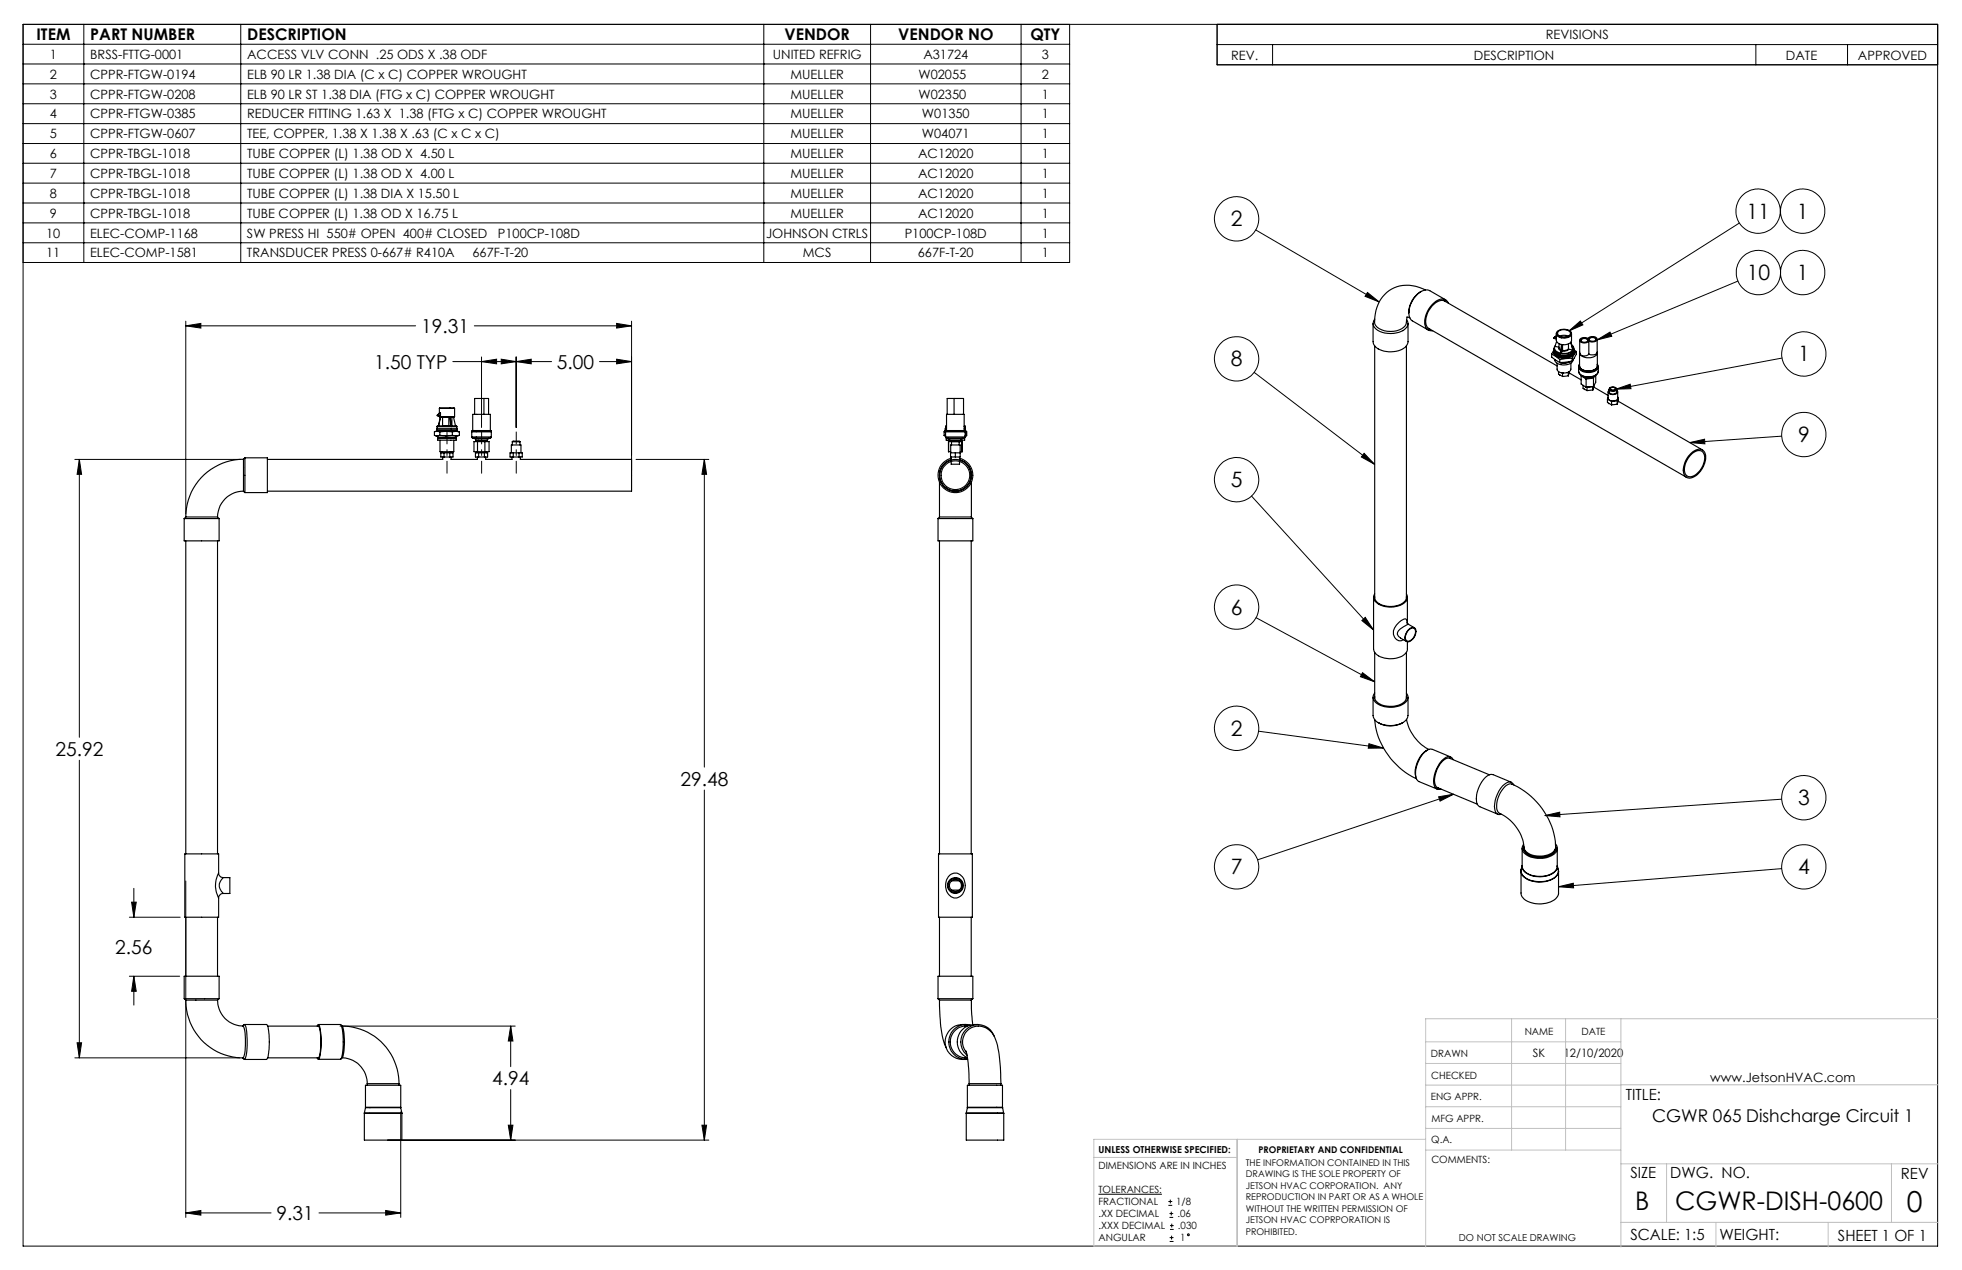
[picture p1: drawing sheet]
<svg xmlns="http://www.w3.org/2000/svg" width="432mm" height="279mm" viewBox="0 0 432 279" stroke-linecap="round" stroke-linejoin="round" font-family="sans-serif">
<g fill="none" stroke="#000" stroke-width=".22">
<path d="M5.1 9.7h230.3M5.1 14.1h230.3M5.1 18.5h230.3M5.1 5.4h421.3v268.7h-421.3zM18.5 5.4v52.3M53 5.4v52.3M168.1 5.4v52.3M191.6 5.4v52.3M224.7 5.4v52.3M235.4 5.4v52.3h-230.3M267.9 5.4v8.9h158.5M267.9 9.8h158.5"/>
<path d="M280.1 9.8v4.5M386.4 9.8v4.5M406.6 9.8v4.5M5.1 22.8h230.3M5.1 27.2h230.3M5.1 31.6h230.3M5.1 35.9h230.3M5.1 40.3h230.3M5.1 44.7h230.3M5.1 49h230.3M5.1 53.4h230.3M276.4 50.6l27.1 15.8"/>
<path d="M382.8 49.1l-37.5 23.7M40.9 71.7l3.3-.5v1zM40.9 70.7v42.4M40.9 71.7h50.6M99.7 79.6h21.7M104.4 71.7h34.6M106 79.6l3.3-.6v1zM106 78.5v15.6M110.3 79l3.3 .6-3.3 .4zM113.6 79.6l3.3-.6v1zM113.6 78.5v15.6M131.9 79.6h7.1"/>
<path d="M135.7 71.2l3.3 .5-3.3 .5zM135.7 79l3.3 .6-3.3 .4zM139 70.7v32.8M301 64.3l2.5 2.1-3.1-1.2zM345.3 72.8l2.5-2.2 .6 .9zM351.5 74.8l2.8-1.7 .4 .9zM382.5 61.8l-31 13M392.2 78.8l-36.6 6.8M276 81.9l26.5 20.3M300.2 99.7l2.3 2.5-2.9-1.7zM355.6 85.6l3.2-1.1 .2 1zM371.9 97.4l3.2-.8 .1 1z"/>
<path d="M392.1 96l-20.2 1.4M16.5 101.1h36.4M17.5 101.1l.5 3.3h-1zM17.5 101.1v61.1M140 101.1h16M155 101.1l.5 3.3h-1zM155 101.1v67.7M275.4 109.1l26.9 29.5M276.4 135.9l26.1 14.1M299.7 136.5l.8-.7 1.8 2.8zM299.9 148l2.6 2-3.1-1.1zM17.5 167.3v65.4"/>
<path d="M155 173.8v77M277 160.9l27.5 3.7M301.3 163.6l3.2 1h-3.4zM316.6 175.3l3.3-.6-3 1.5zM319.9 174.7l-43.1 14.5M340 179.4l3.3-.7v1zM392.1 175.8l-52.1 3.6M29 198.5h1l-.5 3.3zM29.5 195.4v6.4M40.9 193.8v74M343 195.1l3.3-.8v1zM392.1 191.1l-49.1 4"/>
<path d="M28.5 201.8h11.2M28.5 214.8h11M29.5 214.8l.5 3.3h-1zM29.5 214.8v6.3M16.5 232.7h36.3M17 229.4h1l-.5 3.3zM74.8 225.7h38.6M112.4 225.7l.5 3.3h-1zM112.4 225.7v9M112.4 239.7v11.1M85.3 250.8h70.7M88.2 244.6v23.2"/>
<path d="M111.9 247.5h1l-.5 3.3zM154.5 247.5h1l-.5 3.3zM40.9 266.8l3.3-.5v1zM40.9 266.8h18.8M70.2 266.8h18M84.9 266.3l3.3 .5-3.3 .5zM241.7 262.7h14M257.1 265.2h.9M257.1 264.3h.9M257.4 267.8h.8M257.4 267h.8M257.4 273.1h.9"/>
<path d="M257.4 272.3h.9M257.5 270.5h.8M257.5 269.6h.8M257.6 263.9v.9M257.8 266.6v.8M257.8 271.9v.8M257.9 269.2v.9"/>
<circle cx="272.1" cy="48.1" r="4.9"/>
<circle cx="386.9" cy="46.5" r="4.9"/>
<circle cx="387" cy="60" r="4.9"/>
<circle cx="396.7" cy="60" r="4.9"/>
<circle cx="396.7" cy="46.5" r="4.9"/>
<circle cx="272.2" cy="78.9" r="4.9"/>
<circle cx="397" cy="77.9" r="4.9"/>
<circle cx="397" cy="95.6" r="4.9"/>
<circle cx="272.1" cy="105.5" r="4.9"/>
<circle cx="272.2" cy="133.6" r="4.9"/>
<circle cx="272.1" cy="160.2" r="4.9"/>
<circle cx="397" cy="175.5" r="4.9"/>
<circle cx="272.2" cy="190.7" r="4.9"/>
<circle cx="397" cy="190.7" r="4.9"/>
<circle cx="261.6" cy="271.7" r=".21"/>
</g>
<path d="M98.4 104.1v-9.1M106 104.1v-9.1M113.6 104.1v-9.1" fill="none" stroke="#000" stroke-width=".22" stroke-dasharray="15.2 1.3 1.3 1.3" stroke-dashoffset="12.6"/>
<g fill="none" stroke="#c0c0c0" stroke-width=".22">
<path d="M313.8 238.7h42.9M313.8 234h42.9M313.8 229.2h42.9M332.7 224.1v28.9M344.6 224.1v28.9M356.7 224.1v50.3M356.7 238.7h69.7M426.4 224.1h-112.6v50.3M240.7 254.6h31.6M272.3 250.6v23.5h-31.6v-23.5h73.1M313.8 253h42.9M313.8 243.5h42.9"/>
<path d="M313.8 248.2h42.9M356.7 256h69.7M366.8 256v12.9M416.3 256v12.9M356.7 268.9h69.7M377.6 268.9v5.5M402.3 268.9v5.5"/>
</g>
<g fill="#000">
<path d="M40.9 71.7l3.3-.5v1zM135.7 71.2l3.3 .5-3.3 .5zM155 101.1l.5 3.3h-1zM154.5 247.5h1l-.5 3.3zM112.4 225.7l.5 3.3h-1zM111.9 247.5h1l-.5 3.3zM40.9 266.8l3.3-.5v1zM84.9 266.3l3.3 .5-3.3 .5zM17 229.4h1l-.5 3.3zM17.5 101.1l.5 3.3h-1zM29 198.5h1l-.5 3.3zM29.5 214.8l.5 3.3h-1zM110.3 79l3.3 .6-3.3 .4zM106 79.6l3.3-.6v1zM113.6 79.6l3.3-.6v1zM135.7 79l3.3 .6-3.3 .4z"/>
<path d="M301 64.3l2.5 2.1-3.1-1.2zM300.2 99.7l2.3 2.5-2.9-1.7zM299.7 136.5l.8-.7 1.8 2.8zM299.9 148l2.6 2-3.1-1.1zM301.3 163.6l3.2 1h-3.4zM316.6 175.3l3.3-.6-3 1.5zM340 179.4l3.3-.7v1zM343 195.1l3.3-.8v1zM371.9 97.4l3.2-.8 .1 1zM355.6 85.6l3.2-1.1 .2 1zM345.3 72.8l2.5-2.2 .6 .9zM351.5 74.8l2.8-1.7 .4 .9z"/>
</g>
<g fill="none" stroke="#000" stroke-width=".25">
<path d="M302.2 71.2v4a2.87 2.87 0 0 0 2.9 2.1 4.6 4.6 0 0 0 4.6-1.5l.2-.6v-4M302.5 70.2a1.72 1.72 0 0 0 1.2 2.7 5.6 5.6 0 0 0 5.7-.7 1.3 1.3 0 0 0 .2-1.9M302.5 76.1v55.5M309.5 76.1v55.5M309.6 69.7l.7 .2M310.1 68.8l.1 .8 .4 .8 3.7 2.2M312.8 64.1a5.3 5.3 0 0 0-2.7 4.7M313.7 63.8a7.4 7.4 0 0 0-9.4 1.5 8.6 8.6 0 0 0-1.7 6 4.5 4.5 0 0 0 5.9 1 2.86 2.86 0 0 0 1.2-2.4v-.1M314.4 72.2l56.8 32.8M317.9 66.2l24.8 14.3M318.1 66.4a2.24 2.24 0 0 0-2.9 .9 4.3 4.3 0 0 0-1.1 4.7l.5 .4M318.2 66l-3.5-2a2.66 2.66 0 0 0-3.1 1.2l-.8 1a5.3 5.3 0 0 0-.7 2.6"/>
<path d="M318.8 66.7a1.66 1.66 0 0 0-2.7-.4 5.5 5.5 0 0 0-2.3 5.7l.6 .6 .9 .2M341.5 77.9l1.8 1.2M341.5 77.9v.7l1.8 1.2M342 77.2a1.1 1.1 0 0 0 .9 1.4 3 3 0 0 0 3.5-.8v-.5a2.13 2.13 0 0 1-2.5 1.3 1.68 1.68 0 0 1-1.9-1.4M342 77l-.5 .9M342 77l.1 .4 .4 .4 1 .4M342 76.7a1.4 1.4 0 0 0 1.5 1.5M342 74.4l.5 .2M342 76.7a1.57 1.57 0 0 0 1.9 1.9 1.98 1.98 0 0 0 2.5-1.6M342.2 79.1a1.28 1.28 0 0 0 1.3 1.1 2.09 2.09 0 0 0 2.7-1.1M342.2 74.1h.1M342.2 74.1l-.2 .3"/>
<path d="M342.2 76.2l.8 .2v.3l.5 .5M342.3 76.1a1.05 1.05 0 0 0 .8 1.7 2.68 2.68 0 0 0 3.2-.9l.1-.4-.5-.7a.96 .96 0 0 1 .3 1.1 .96 .96 0 0 1-.9 .7 2.7 2.7 0 0 1-3.2-.9l.1-.5M342.5 73.4v1.5a1.9 1.9 0 0 0 2.8 .7l.5-.5 .1-1.7M342.5 74l-.5 .4M342.5 73.9l-.3 .2M342.6 75.1l-.4 1.1M342.7 79.9v1.3a1.72 1.72 0 0 0 2.5 .6l.5-.4v-1.5M342.8 72.9a2.16 2.16 0 0 1 2.9 .2 1.09 1.09 0 0 1-1.4 1.1 1.43 1.43 0 0 1-1.7-.9zM343 72.9a1.9 1.9 0 0 1 2.6 .3 1.51 1.51 0 0 1-2.2 .8l-.6-.6zM343.1 72.7a.79 .79 0 0 0-.6 .9 .79 .79 0 0 0 .8 .7 1.93 1.93 0 0 0 2.6-.9l-.1-.3-.5-.4M343.1 75.6v1l.4 .4M343.3 73.9l.7-.1 1.1 .1"/>
<path d="M343.3 79.1v.7M343.6 75.8h.1M343.6 75.8v1.9M343.7 75.8h.1M343.7 75.8l-.1 1.9M343.9 75.8v1.3M345.2 75.6v1.1l-.5 .3-.8 .1M345.7 79.5l-1 .3h-1.4M345.7 75.3l.4 1.7M346 78.8l-2.7 .3M346 79.4l-2.7 .4M346 78.8v.6"/>
<path d="M346.1 77a1.75 1.75 0 0 0-1.4 .2h-.8l-.3 .5M346.4 76.7a1.31 1.31 0 0 1-1.3 1.4l-1.6 .1M346.4 76.7a1.27 1.27 0 0 1-1.4 1.5h-1.5M346.4 76.9l.5 .4M346.9 77.3l-.9 1.5M346.9 77.3a3.1 3.1 0 0 1-.9 2.1M347.6 77.6v2.9a2.15 2.15 0 0 0 3 1l.7-.5 .2-.5v-2.9M347.7 77.4v.4M347.7 74.9v2.9M347.7 74.6a1.48 1.48 0 0 1 1.8-.1 1.23 1.23 0 0 1 2 .2 1.27 1.27 0 0 1-1.8 .3 1.23 1.23 0 0 1-2-.2zM347.7 77.8a1.29 1.29 0 0 0 2 .1M347.9 74.9a.91 .91 0 0 1 1.6 0"/>
<path d="M348.1 74.5a.88 .88 0 0 1 1.4 .4 .87 .87 0 0 1-.8 .4 .87 .87 0 0 1-.8-.5zM349.7 75v2.9M349.7 74.7a.9 .9 0 0 1 1.6 0M349.7 74.4a.98 .98 0 0 1 1.6 .3 .9 .9 0 0 1-1.6-.1zM351.5 74.6v2.9a1.23 1.23 0 0 1-1.8 .4M351.5 77.4a1.33 1.33 0 0 1-1.5 1.3 2.18 2.18 0 0 1-2.3-.9M95.7 95.8l.5 .1M96.1 94.9h4.5M96.1 94.9l-.4 .1M96.1 94.6v.1M96.1 94.6v-.4h4.5v.4M96.1 94.7h4.5"/>
<path d="M96.1 94.6h4.5M96.1 94.7v.2M96.2 95.9h2M96.2 93.8h4.3M96.2 93.8v.4M96.2 91.3h.2M96.3 96.3h4.1M96.3 95.9v.9h4.1v-.9M96.4 91.3l.1 .2M96.5 93.7l-.3 .1M96.5 93.7h2.7M96.5 93.7h.1"/>
<path d="M96.7 91.7h.2M96.7 89.9h3.3M96.7 91.7h3.3M96.7 89.9v1M96.7 91.5v.2M96.8 95h2.8M96.8 95h-1.2v.8l.6 .1M96.8 95.8l1.4 .1M96.8 95v.8M96.8 95.8l-.6 .1M96.8 96.8v2.6h3.1v-2.6M96.9 91.7h.1"/>
<path d="M96.9 91.7l-.4 2M96.9 90.8v.7h-.7v-.2M96.9 90.8l-.5 .5M96.9 90.8h-.2l-.5 .5M97 91.7h2M97 91.7h.1M97 91.7l-.5 2M97 99.6h2.7v.9h-2.7zM97.3 99.4v.2M97.4 91.8h1.4v1.8h-1.4zM97.7 99.6v.9M98.2 95.9h2.1"/>
<path d="M99 91.7h.1M99 91.7l.2 2M99 99.6v.9M99.1 91.8h.3M99.1 91.7l.2 2M99.2 93.7h.1M99.3 93.7l1.2 .1M99.3 93.6h.1M99.4 99.4v.2M99.4 93.6l.2 .1M99.4 91.8v1.8M99.6 91.7l-.2 .1"/>
<path d="M99.6 95h1.5M99.6 95.8l-1.4 .1M99.6 95v.8M99.6 95.8l.7 .1M99.8 91.7l.5 2M100 91.7h-.9M100 89.9v1.8M100.5 93.8v.4M100.6 94.6v.1M100.6 94.7v.2M100.6 94.9l.5 .1M101.1 95.8l-.8 .1"/>
<path d="M101.1 95v.8M103.8 96.1l.3 .3h3.8l.2-.3M103.8 95h4.3M103.8 96.1h4.3M103.8 95v1.1M103.9 94.8l-.1 .2M103.9 94.8h4.2M104 94.7v-3.5h3.9v3.5M104.3 97.2h3.3v2.2h-3.3zM104.4 96.4l.2 .2M104.6 96.6h2.8M104.6 96.6l.2 .3"/>
<path d="M104.6 99.6h2.7v.9h-2.7zM104.8 96.9h2.4M104.8 96.9v.3M104.9 99.4v.2M105.1 97.2v2.2M105.3 99.6v.9M106.5 87.7h-2v3.5M106.5 87.7h1v3.5M106.5 87.7v3.5M106.6 99.6v.9M106.7 97.2v2.2M107 99.4v.2"/>
<path d="M107.2 96.9v.3M107.4 96.6l-.2 .3M107.6 96.4l-.2 .2M108.1 94.8v.2M108.1 95v1.1M112.3 99.6h2.6v.9h-2.6zM112.5 99.6v-1.7h2.2v1.7M112.7 97.2h1.7M112.7 97.2l.2-.2h1.4l.1 .2M112.7 97.2v.7M113 99.6v.9M114.2 99.6v.9"/>
<path d="M114.4 97.2v.7M207.8 95.8l.3 .1M207.8 95.8h.3M207.8 95v.8M208 94.9h.1M208 94.9l-.2 .1M208 94.6v.1M208 94.7h.2M208 94.6h.2M208 94.7v.2M208.1 96.1l.3 .3h3.8l.2-.3M208.1 95h4.3"/>
<path d="M208.1 96.1h4.3M208.1 93.8h.2M208.1 93.8v.4M208.1 95v1.1M208.1 95h-.3M208.2 94.8l-.1 .2M208.2 94.8h4.1M208.2 96.4v.4h.8M208.2 94.6h.1M208.3 94.7l4 .1M208.3 94.7l-.1 .1M208.3 93.7l-.2 .1"/>
<path d="M208.3 94.7v-3.5h3.9v3.5M208.3 94.2h-.3v.4M208.6 96.4l.3 .2M208.7 99.4h.1M208.7 96.8v2.6M208.8 99.4h.4M208.8 97.2h.7M208.9 96.6h2.8M208.9 96.6l.2 .3M209.1 96.9h2.4M209.1 96.9v.3M209.2 99.6v-1.7h2.1v2.6h-2.1v-.9h2.1"/>
<path d="M209.4 97.2h1.7M209.4 97.2l.2-.2h1.4l.1 .2M209.4 97.2v.7M210 91.2v-3.5h2.1v3.5M210 87.7h-1.5v3.5M210.3 99.6v.9M211.1 97.2h.6v2.2M211.1 97.2v.7M211.3 99.4h.4M211.5 96.9v.3M211.6 97.2v2.2M211.7 96.6l-.2 .3"/>
<path d="M211.8 96.8l-.1 2.6M211.9 96.4l-.2 .2M212.2 93.7l.2 .1M212.2 94.2h.3v.4M212.2 94.7h.3zM212.2 93.8h.2M212.3 96.4v.4h-.8M212.3 94.8l.1 .2M212.4 94.9h.1M212.4 95.9h.3M212.4 95.8h.1M212.4 95v1.1"/>
<path d="M212.4 95h.1M212.4 93.8v.4M212.5 94.6v.1M212.5 94.7v.2M212.5 95h.3l-.1 .9M212.5 94.9h.2M212.5 95v.8M212.5 95.8l.2 .1M343 81.7v.6l.9 .5M343.3 82.5v.1M343.8 82.1h.1M343.9 82.1v.7"/>
<path d="M344.1 82.1h-.2M345.2 82h-.3M345.2 82v.7M345.2 82.7l-1.3 .1M345.2 81.9v.1M345.4 82.1l2.6 1.5M345.4 81.7l-.2 1M347.4 81.7l.1 .3M347.4 80.7a2 2 0 0 0 2.4 1.3 1.78 1.78 0 0 0 2-1.3M347.4 81.7l.1 .2M347.4 80.7v1M347.6 80.1l-.2 .6"/>
<path d="M347.6 80.3a1.27 1.27 0 0 0 1.4 1.3 2.05 2.05 0 0 0 2.6-1.1l-.1-.2M347.6 80.2a1.08 1.08 0 0 0 1.1 1.4 2.46 2.46 0 0 0 2.9-.8l-.1-.6M348 82.7l1.1 .7M348 82.7v1.8l1.1 .7M348 82.6v.1M348.4 84.8v.6l.9 .5M348.5 82.9a1.77 1.77 0 0 0 2.1 0M348.7 85.6v.1M349.1 83.4v1.8M349.3 85.2h.1M349.3 85.2v.7M350.6 85v.8"/>
<path d="M350.6 85.8l-1.3 .1M350.7 83.2l-1.6 .2M350.7 83.2v1.8M350.7 85l-1.6 .2M350.8 85.2l3.1 1.8M350.8 84.8l-.2 1M351 82.7l-.3 .5M351.2 82.5v1.6l-.5 .9M351.5 80.1l.3 .6M351.7 81.7a2.15 2.15 0 0 1-2.9 1.2l-.9-.4-.4-.5M351.8 81.7a2.18 2.18 0 0 1-2.8 1.2l-1-.4-.5-.6M351.8 80.7v1"/>
<path d="M353.8 87.8l.9 .5M353.8 87.8v.7l.9 .6M353.9 86.2v1.4a1.23 1.23 0 0 0 2.1 0v-1.4M353.9 87.3l-.1 .5M354 88.7v.1M354.1 85.7v.5a.97 .97 0 0 0 1.7 0v-.5M354.1 85.9a.56 .56 0 0 0 0 .7 .56 .56 0 0 0 .6 .2 .88 .88 0 0 0 1.3-.8l-.2-.1M354.4 85.3a.74 .74 0 0 1 1.2 .3 .71 .71 0 0 1-.7 .3 .71 .71 0 0 1-.6-.5zM354.5 85.2a.43 .43 0 0 0-.4 .6 .43 .43 0 0 0 .6 .3 .65 .65 0 0 0 .7 0 .65 .65 0 0 0 .3-.7l-.2-.2M354.5 85.4a.57 .57 0 0 1 1 .2 .67 .67 0 0 1-1.1-.1zM354.7 88.3v.8M355.9 88.2l-1.2 .1"/>
<path d="M355.9 88.2v.7M355.9 88.9l-1.2 .2M356 87.4l.2 .1M356.1 88.3l18.6 10.7M356.2 87.5l-.3 .7M356.2 87.5v.7l-.3 .7M372.3 99.7a1.96 1.96 0 0 1 2.7-.4 3.6 3.6 0 0 1-.5 3.9 3.2 3.2 0 0 1-3.2 1.9 2.59 2.59 0 0 1-.5-3.4l.8-1.3zM40.5 114.1h7.7M40.5 114.1v4.9h7.7v-4.9M40.9 113.7l-.4 .4M40.9 113.7h7M40.9 119v68.9"/>
<path d="M47.9 113.7l.3 .4M47.9 119v68.9M53.6 108.1l.3 .3M53.6 108.1a5.7 5.7 0 0 0-5.7 5.6M53.6 101a12.7 12.7 0 0 0-12.7 12.7M53.6 101v7.1M53.9 100.7l-.3 .3M53.9 100.7v7.7M53.9 100.7h4.9v7.7h-4.9M97.4 100.5v.6h-38.6M99.3 100.5v.6h5.8v-.6M106.9 100.5v.6h5.8v-.6"/>
<path d="M114.5 100.5v.6h24.5v7h-80.2M206.4 114.1h7.7M206.4 114.1v4.9h7.7v-4.9M206.8 106.1v7.6M206.8 113.7l-.4 .4M206.8 113.7h7M206.8 119v68.9M209.3 101.5v.6h1.9v-.6M209.3 100.5v.7a3.5 3.5 0 0 0-1.9 5.4 3.5 3.5 0 0 0 5.7 0 3.5 3.5 0 0 0-1.9-5.4v-.7M209.3 100.8a3.8 3.8 0 0 0-2.2 5.9 3.8 3.8 0 0 0 6.3 0 3.8 3.8 0 0 0-2.2-5.9M213.7 119v68.9M213.8 106.1v7.6"/>
<path d="M213.8 113.7l.3 .4M372.1 100.1a1.92 1.92 0 0 1 2.7-.6 3.9 3.9 0 0 1-1.4 4.7 1.58 1.58 0 0 1-2.5 .1 4.1 4.1 0 0 1 1.2-4.2zM302.3 131.4v11.4a2.82 2.82 0 0 0 2.9 2.1 4.5 4.5 0 0 0 4.4-1.6l.1-2.1M302.5 130.7a1.55 1.55 0 0 0 .9 2.2 5.3 5.3 0 0 0 6.1-.6l.2-.6-.2-1M302.5 131.3a2.25 2.25 0 0 0 2.3 2 4.2 4.2 0 0 0 4.7-1.5v-.5M309.7 137l.3 .3M309.7 137.1a.82 .82 0 0 0-.4-1 3.7 3.7 0 0 0-2.6 3.5 1.45 1.45 0 0 0 2.2 1.1M309.7 131.4v5.8M309.9 138.6a.92 .92 0 0 1 .8-.6 .92 .92 0 0 1 .9 .6 2.23 2.23 0 0 1-1.9 2.6 1.28 1.28 0 0 1-.2-2zM310 137.3l-.2 .1a5.4 5.4 0 0 0-2.2 1.7l-.1 .4 .3 .5 1.7 1.1M310 137.3l1.3 .8M310 138.6l.2-.2a.82 .82 0 0 1 1.2 0 .82 .82 0 0 1 0 1.2 1.67 1.67 0 0 1-1.8 1.4 1.64 1.64 0 0 1 .4-2.4z"/>
<path d="M302.2 153.4v4a2.56 2.56 0 0 0 2.6 2.1 4.6 4.6 0 0 0 5-1.6v-.5M302.5 158.3a16.4 16.4 0 0 0 9.2 13M302.5 152.5a1.58 1.58 0 0 0 .9 2.5 5.4 5.4 0 0 0 6.1-.7l.4-.9-.4-.9M302.5 153.2a2.32 2.32 0 0 0 2.4 2.1 4.7 4.7 0 0 0 4.5-1.2l.1-.9M302.5 143.5v10.1M308.8 159a5.5 5.5 0 0 1-5.5 0M309.5 143.5v10.1M309.6 158.3a9.7 9.7 0 0 0 4.9 6.6M309.9 153.4v4M311.5 170.7l.1 .3M314.1 165a5.8 5.8 0 0 0-2.6 5.6M315.2 164.9a1.87 1.87 0 0 0-2 .9 6.5 6.5 0 0 0-1.5 5.4l.6 .7 4 1.7"/>
<path d="M315.2 164.9l4 1.6M316.3 173.2l8.8 3.7M319 166.8l8.8 3.7M319.2 166.9a1.71 1.71 0 0 0-2 .9 5.8 5.8 0 0 0-1.3 5l.3 .4 .3 .2M319.8 167.1a1.23 1.23 0 0 0-1.1-.7 1.23 1.23 0 0 0-1.1 .7 6.5 6.5 0 0 0-1.9 5.9l.3 .4 .5 .3 .6-.1M330 178.9a9.4 9.4 0 0 1 5.4 7.4M330.1 179l-.2-.1a3.5 3.5 0 0 1 0-3.9 3.7 3.7 0 0 1 2.6-2.6 15.9 15.9 0 0 1 9.9 13.9M332.6 172.1l-4-1.7a2.13 2.13 0 0 0-2.2 1.2 5.8 5.8 0 0 0-1.2 5.5l.5 .4 4 1.6M333.2 172.7a1.14 1.14 0 0 0-2-.2 6.5 6.5 0 0 0-2.1 6 1 1 0 0 0 1.3 .6M40.7 187.9h7.4v4.2a1.03 1.03 0 0 0 1 1h1.5v3.5h-1.5a1.03 1.03 0 0 0-1 1v4.2h-7.4zM48.1 192.1a5.9 5.9 0 0 0 0 5.5M49.1 193.1a2.18 2.18 0 0 0 0 3.4"/>
<path d="M206.6 187.9h7.4v13.9h-7.4zM209 192.6a1.95 1.95 0 0 1 3.2 1.1 2.9 2.9 0 0 1-1.7 3.9 2.74 2.74 0 0 1-2.2-4zM209.4 195.8h1.7M209.4 193.8h1.7M334.8 191.7a2.88 2.88 0 0 0 2.8 2.2 5.2 5.2 0 0 0 5.2-1.5l.2-.7M334.8 191.2v5.3a2.59 2.59 0 0 0 2.3 2.1 5.4 5.4 0 0 0 5.7-1.4l.2-.6v-4.9M335 186.6v4a2.87 2.87 0 0 0 2.9 2.1 4.4 4.4 0 0 0 4.8-1.7v-4.4M335 190.4a2.22 2.22 0 0 0 1.6 3.2 6 6 0 0 0 6-1l.4-.9M335.4 186.6a2.71 2.71 0 0 0 2.8 2 3.5 3.5 0 0 0 4.2-1.9v-.1M335.4 186.4a2.24 2.24 0 0 0 2.3 2.1 4.1 4.1 0 0 0 4.6-1.5l.1-.3M335.4 186.3a2.71 2.71 0 0 0 2.8 2 3.9 3.9 0 0 0 4.1-1.6l.1-.4M335.4 186.3v.5"/>
<path d="M342.3 185.6a1.64 1.64 0 0 1-1 2.7 5.4 5.4 0 0 1-6.1-.9l-.2-.9 .3-.8M342.4 186.3v.5M342.7 190.5a2.37 2.37 0 0 1-2.2 2.2 5.1 5.1 0 0 1-5.3-1.3l-.2-.9M342.7 190.4l.3 1.3M342.9 191.2l.1 .5M40.5 219.7l.4 .3M40.5 219.7v-4.9h7.7v4.9M40.6 219.7h7.6M40.9 201.8v13M47.9 201.8v13M48.2 219.7l-.3 .3M206.4 219.7l.4 .3"/>
<path d="M206.4 219.7h7.7M206.4 219.7v-4.9h7.7v4.9M206.8 201.8v13M213.7 201.8v13M214.1 219.7l-.3 .3 .3 5.5M40.9 220a12.6 12.6 0 0 0 12.5 12.7M40.9 220h7M47.9 220a5.6 5.6 0 0 0 5.5 5.7M53.4 225.7a8.5 8.5 0 0 1 .6 4.9l-.1 1.1-.5 1M53.8 225.4a9.5 9.5 0 0 1 .6 5.2l-.2 1.6-.3 .8-.1 .1-.4-.4M53.8 225.4l-.4 .3M53.8 225.4h4.9a12 12 0 0 1 .5 5.8 2.2 2.2 0 0 1-.6 1.9h-4.8"/>
<path d="M58.9 225.7h11.2a5.2 5.2 0 0 1 .5 3v.5M69.8 225.7l.2-.3a2.12 2.12 0 0 1 .6 1.9l.1 1.9M70.1 225.4h4.8a12.4 12.4 0 0 1 .3 7l-.3 .6h-4.8M70.6 229.2v1.5a3.3 3.3 0 0 1-.5 2h-11.2M70.7 229.2l-.1 1.6a3.3 3.3 0 0 1-.6 2.2l-.2-.3M75 225.5a2.81 2.81 0 0 1 .7 2.3l.1 2.3a4 4 0 0 1-.8 2.9M75.3 225.7a12.6 12.6 0 0 1 12.5 12.7M75.3 232.7a5.7 5.7 0 0 1 5.5 5.7M80.8 238.4h7M80.8 238.4v.4M87.8 238.4v.4M206.8 220a26.2 26.2 0 0 0 1.4 10.5"/>
<path d="M206.8 220h6.9M212.3 225.7h.6a3.5 3.5 0 0 0-3.8 3.5 3.5 3.5 0 0 0 3.8 3.5M212.3 232.7h.6M212.6 225.4a3.9 3.9 0 0 0-4.6 3.8 3.9 3.9 0 0 0 4.6 3.9M212.6 231.2a28.8 28.8 0 0 1 .7 7.2M212.7 231.5a3.6 3.6 0 0 1 .9-5.3 3.6 3.6 0 0 1 5.1 1.7 24.2 24.2 0 0 1 1.6 10.1v.4M213.3 238.4h7M213.3 238.4v.4M213.5 225.5a3.8 3.8 0 0 0-4.7 3.5 3.8 3.8 0 0 0 4.2 4M215.2 225.4a3.9 3.9 0 0 0-4.3 2.6 3.9 3.9 0 0 0 2 4.7M218.8 227.9a3.8 3.8 0 0 0-5.8-1.8 3.8 3.8 0 0 0-.2 6.1M220.3 238.4v.4"/>
<path d="M80.2 244.9h.1M80.2 244.9v5.9h8.2v-5.9M80.2 244.9h8.2M80.4 243.6v.1M80.4 243.6v-4.8h7.8v4.8M80.4 243.7h7.8M80.4 243.6h7.8M80.4 243.7l-.2 1.2M88.2 243.6v.1M88.2 243.7l.2 1.2M88.4 244.9h.1M212.7 244.9h.1"/>
<path d="M212.7 244.9v5.9h8.2v-5.9M212.7 244.9h8.2M212.9 243.6v.1M212.9 243.6v-4.8h7.7v4.8M212.9 243.7h7.8M212.9 243.6h7.7M212.9 243.7l-.2 1.2M220.6 243.6l.1 .1M220.7 243.7l.2 1.2M220.9 244.9h.1"/>
<circle cx="210.3" cy="104.5" r="3.5"/>
<circle cx="210.3" cy="104.5" r="3.2"/>
<circle cx="210.2" cy="194.8" r="1.59"/>
<circle cx="210.3" cy="194.8" r="1.32"/>
<circle cx="210.3" cy="194.8" r="1.74"/>
</g>
<text font-size="6.3" x="419.7" y="266.7">0</text>
<g font-size="5.6">
<text x="359.9" y="266.2">B</text>
<text x="368.7" y="266.2">CGWR-DISH-0600</text>
</g>
<g font-size="4.7">
<text x="270.9" y="49.8">2</text>
<text x="384.4" y="48.1">11</text>
<text x="395.5" y="48.1">1</text>
<text x="384.4" y="61.6">10</text>
<text x="395.5" y="61.6">1</text>
<text x="270.9" y="80.6">8</text>
<text x="395.7" y="79.5">1</text>
<text x="395.7" y="97.2">9</text>
<text x="270.9" y="107.2">5</text>
<text x="270.9" y="135.2">6</text>
<text x="270.9" y="161.8">2</text>
<text x="395.7" y="177.1">3</text>
<text x="270.9" y="192.3">7</text>
<text x="395.7" y="192.3">4</text>
</g>
<g font-size="4.2">
<text x="92.7" y="73.3">19.31</text>
<text x="82.3" y="81.1">1.50 TYP</text>
<text x="122.6" y="81.1">5.00</text>
<text x="12.2" y="166.3">25.92</text>
<text x="149.7" y="172.9">29.48</text>
<text x="25.4" y="209.9">2.56</text>
<text x="108.3" y="238.8">4.94</text>
<text x="60.8" y="268.4">9.31</text>
</g>
<text font-size="3.9" x="363.6" y="246.9">CGWR 065 Dishcharge Circuit 1</text>
<g font-size="3.5">
<text x="8" y="8.8">ITEM</text>
<text x="19.9" y="8.8">PART NUMBER</text>
<text x="54.4" y="8.8">DESCRIPTION</text>
<text x="172.7" y="8.8">VENDOR</text>
<text x="197.7" y="8.8">VENDOR NO</text>
<text x="226.8" y="8.8">QTY</text>
</g>
<g font-size="3.4">
<text x="357.8" y="241.9">TITLE:</text>
<text x="358.8" y="259.2">SIZE</text>
<text x="367.6" y="259.2">DWG. NO.</text>
<text x="418.3" y="259.3">REV</text>
<text x="358.8" y="272.9">SCALE: 1:5</text>
<text x="378.4" y="272.9">WEIGHT:</text>
<text x="404.5" y="272.9">SHEET 1 OF 1</text>
</g>
<g font-size="2.8">
<text x="340.2" y="8.6">REVISIONS</text>
<text x="11" y="17.3">2</text>
<text x="11" y="13">1</text>
<text x="19.9" y="17.3">CPPR-FTGW-0194</text>
<text x="19.9" y="13">BRSS-FTTG-0001</text>
<text x="54.4" y="17.3">ELB 90 LR 1.38 DIA (C x C) COPPER WROUGHT</text>
<text x="54.4" y="13">ACCESS VLV CONN .25 ODS X .38 ODF</text>
<text x="170.1" y="13">UNITED REFRIG</text>
<text x="174" y="17.3">MUELLER</text>
<text x="202.1" y="17.3">W02055</text>
<text x="203.2" y="13">A31724</text>
<text x="229.3" y="17.3">2</text>
<text x="229.3" y="13">3</text>
<text x="271" y="13.1">REV.</text>
<text x="324.4" y="13.1">DESCRIPTION</text>
<text x="393.1" y="13.1">DATE</text>
<text x="408.9" y="13.1">APPROVED</text>
<text x="11" y="21.7">3</text>
<text x="19.8" y="21.7">CPPR-FTGW-0208</text>
<text x="54.4" y="21.7">ELB 90 LR ST 1.38 DIA (FTG x C) COPPER WROUGHT</text>
<text x="174" y="21.7">MUELLER</text>
<text x="202.1" y="21.7">W02350</text>
<text x="229.3" y="21.7">1</text>
<text x="11" y="26.1">4</text>
<text x="19.8" y="26.1">CPPR-FTGW-0385</text>
<text x="54.4" y="26.1">REDUCER FITTING 1.63 X 1.38 (FTG x C) COPPER WROUGHT</text>
<text x="174" y="26.1">MUELLER</text>
<text x="202.9" y="26.1">W01350</text>
<text x="229.3" y="26.1">1</text>
<text x="11" y="34.8">6</text>
<text x="11" y="30.4">5</text>
<text x="19.8" y="34.8">CPPR-TBGL-1018</text>
<text x="19.8" y="30.4">CPPR-FTGW-0607</text>
<text x="54.4" y="34.8">TUBE COPPER (L) 1.38 OD X 4.50 L</text>
<text x="54.4" y="30.4">TEE, COPPER, 1.38 X 1.38 X .63 (C x C x C)</text>
<text x="174" y="34.8">MUELLER</text>
<text x="174" y="30.4">MUELLER</text>
<text x="202.1" y="34.8">AC12020</text>
<text x="202.9" y="30.4">W04071</text>
<text x="229.3" y="34.8">1</text>
<text x="229.3" y="30.4">1</text>
<text x="11" y="39.2">7</text>
<text x="19.8" y="39.2">CPPR-TBGL-1018</text>
<text x="54.4" y="39.2">TUBE COPPER (L) 1.38 OD X 4.00 L</text>
<text x="174" y="39.2">MUELLER</text>
<text x="202" y="39.2">AC12020</text>
<text x="229.3" y="39.2">1</text>
<text x="11" y="47.9">9</text>
<text x="11" y="43.5">8</text>
<text x="19.8" y="47.9">CPPR-TBGL-1018</text>
<text x="19.8" y="43.5">CPPR-TBGL-1018</text>
<text x="54.4" y="47.9">TUBE COPPER (L) 1.38 OD X 16.75 L</text>
<text x="54.4" y="43.5">TUBE COPPER (L) 1.38 DIA X 15.50 L</text>
<text x="173.9" y="47.9">MUELLER</text>
<text x="173.9" y="43.5">MUELLER</text>
<text x="202" y="47.9">AC12020</text>
<text x="202" y="43.5">AC12020</text>
<text x="229.3" y="47.9">1</text>
<text x="229.3" y="43.5">1</text>
<text x="10.2" y="52.3">10</text>
<text x="19.8" y="52.3">ELEC-COMP-1168</text>
<text x="54.4" y="52.3">SW PRESS HI 550# OPEN 400# CLOSED</text>
<text x="109.6" y="52.3">P100CP-108D</text>
<text x="168.6" y="52.3">JOHNSON CTRLS</text>
<text x="199.1" y="52.3">P100CP-108D</text>
<text x="229.3" y="52.3">1</text>
<text x="10.2" y="56.6">11</text>
<text x="19.8" y="56.6">ELEC-COMP-1581</text>
<text x="54.4" y="56.6">TRANSDUCER PRESS 0-667# R410A</text>
<text x="104" y="56.6">667F-T-20</text>
<text x="176.7" y="56.6">MCS</text>
<text x="202" y="56.6">667F-T-20</text>
<text x="229.3" y="56.6">1</text>
<text x="376.4" y="238.1">www.JetsonHVAC.com</text>
</g>
<g font-size="2.5">
<text x="337.4" y="232.5">SK</text>
<text x="344.2" y="232.6">12/10/2020</text>
</g>
<g font-size="2.2">
<text x="335.6" y="227.8">NAME</text>
<text x="348" y="227.8">DATE</text>
<text x="314.9" y="232.6">DRAWN</text>
<text x="315" y="237.4">CHECKED</text>
<text x="314.9" y="242.1">ENG APPR.</text>
<text x="315" y="251.6">Q.A.</text>
<text x="315" y="246.8">MFG APPR.</text>
<text x="241.7" y="257.2">DIMENSIONS ARE IN INCHES</text>
<text x="315" y="255.8">COMMENTS:</text>
<text x="241.7" y="262.5">TOLERANCES:</text>
<text x="241.7" y="267.8">.XX DECIMAL</text>
<text x="241.7" y="265.1">FRACTIONAL</text>
<text x="258.9" y="265.1">1/8</text>
<text x="259.1" y="267.8">.06</text>
<text x="241.7" y="273.1">ANGULAR</text>
<text x="241.7" y="270.4">.XXX DECIMAL</text>
<text x="259.2" y="270.4">.030</text>
<text x="259.7" y="273.1">1</text>
</g>
<g font-size="2.1">
<text x="241.7" y="253.6">UNLESS OTHERWISE SPECIFIED:</text>
<text x="321.1" y="272.9">DO NOT SCALE DRAWING</text>
</g>
<g font-size="2">
<text x="274.2" y="256.5">THE INFORMATION CONTAINED IN THIS</text>
<text x="277" y="253.6">PROPRIETARY AND CONFIDENTIAL</text>
<text x="274.2" y="259">DRAWING IS THE SOLE PROPERTY OF</text>
<text x="274.2" y="261.6">JETSON HVAC CORPORATION. ANY</text>
<text x="274.2" y="264.1">REPRODUCTION IN PART OR AS A WHOLE</text>
<text x="274.2" y="266.6">WITHOUT THE WRITTEN PERMISSION OF</text>
<text x="274.2" y="269.1">JETSON HVAC COPRPORATION IS</text>
<text x="274.2" y="271.7">PROHIBITED.</text>
</g>
</svg>
